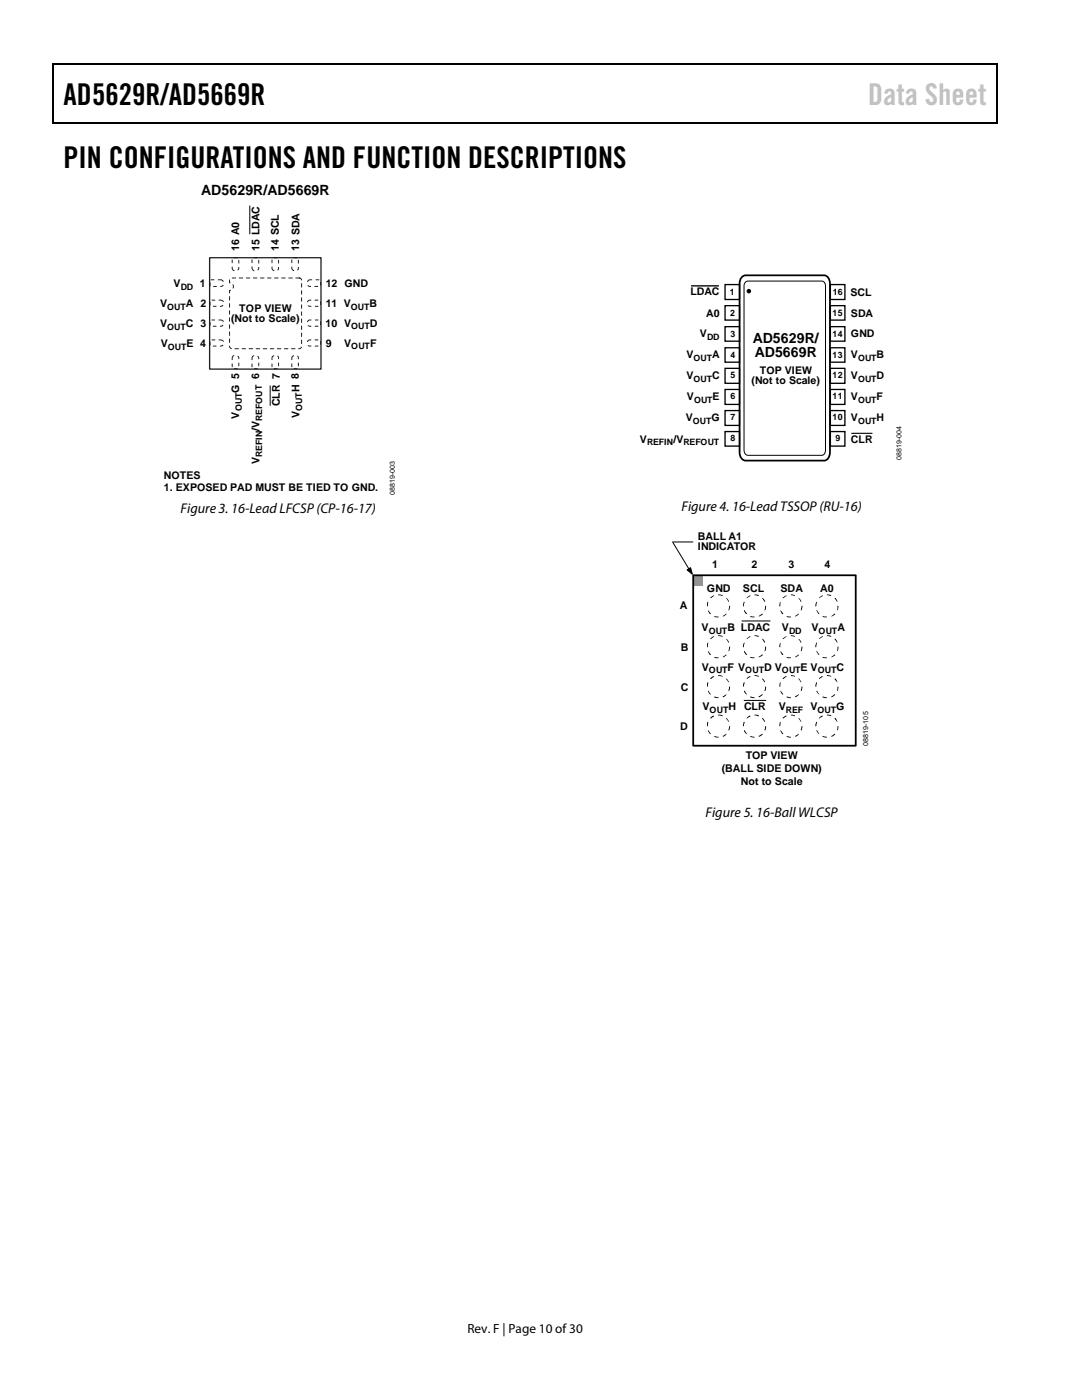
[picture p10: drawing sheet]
<svg xmlns="http://www.w3.org/2000/svg" width="216mm" height="279mm" viewBox="0 0 216 279" stroke-linecap="round" stroke-linejoin="round" font-family="sans-serif">
<path d="M10.5 12.7h.3v1h-.3zM198.8 12.7h.2v1h-.2zM198.8 12.7h.2v.3h-.2zM198.8 24.4h.2v.3h-.2z" fill="#000"/>
<path d="M10.5 12.8h188.3M10.7 13.7v11M198.9 13.7v11M10.5 24.5h188.3" fill="none" stroke="#000" stroke-width=".25"/>
<path d="M41.8 51.4h22.3v22.3h-22.3z" fill="none" stroke="#231f20" stroke-width=".26"/>
<g fill="none" stroke="#231f20" stroke-width=".2" stroke-dasharray=".7 .7" stroke-linecap="butt">
<path d="M41.9 59.9h2.1a.61 .61 0 0 1 .7 .6 .61 .61 0 0 1-.7 .6h-2.1zM41.9 55.8h2.1a.67 .67 0 0 1 .7 .7 .67 .67 0 0 1-.7 .7h-2.1zM46.3 51.4h1.3v2.2a.68 .68 0 0 1-.6 .5 .68 .68 0 0 1-.7-.5zM50.3 51.4h1.3v2.2a.69 .69 0 0 1-.6 .5 .69 .69 0 0 1-.7-.5zM54.3 51.4h1.3v2.2a.67 .67 0 0 1-.7 .5 .67 .67 0 0 1-.6-.5zM58.2 51.4h1.3v2.2a.67 .67 0 0 1-.6 .5 .67 .67 0 0 1-.7-.5zM61.4 56.1l.4-.3h2.2v1.4h-2.2a.68 .68 0 0 1-.4-1.1zM41.9 67.8h2.1a.61 .61 0 0 1 .7 .7 .61 .61 0 0 1-.7 .6h-2.1zM41.9 63.9h2.1a.62 .62 0 0 1 .7 .6 .62 .62 0 0 1-.7 .6h-2.1zM46.5 71.1l.4-.2a.61 .61 0 0 1 .7 .6v2.1h-1.3v-2.1zM50.5 71.1l.4-.2a.62 .62 0 0 1 .7 .6v2.1h-1.3v-2.1zM54.5 71.1l.2-.1a.62 .62 0 0 1 .9 .5v2.1h-1.3v-2.1z"/>
<path d="M58.5 71.1l.2-.1a.62 .62 0 0 1 .8 .5v2.1h-1.3v-2.1zM61.4 68l.4-.2h2.2v1.3h-2.2a.64 .64 0 0 1-.4-1.1zM61.4 64l.4-.1h2.2v1.2h-2.2a.66 .66 0 0 1-.4-1.1zM61.4 60.1l.4-.2h2.2v1.2h-2.2a.64 .64 0 0 1-.4-1z"/>
</g>
<path d="M45.9 55.7l.3-.2h13.8l.2 .4-.1 13.5-.4 .2-13.7-.1-.2-.3v-11.2a.75 .75 0 0 0 .8-.8 .75 .75 0 0 0-.8-.7z" fill="none" stroke="#231f20" stroke-width=".2" stroke-dasharray=".7 .7"/>
<path d="M49.8 41v5.8M137.9 57h5.5M148.7 56.4l.5-.3h14.3a.97 .97 0 0 1 1.2 .9v31.2a3.4 3.4 0 0 1-.4 2.6l-14.5 .1a1.06 1.06 0 0 1-1.3-1.1v-32.8zM53.9 76.9v4.1M169.9 86.5h4.2M134.2 108.2h4.1M134.3 108.2l3.5 5.9" fill="none" stroke="#000" stroke-width=".2"/>
<path d="M148.1 55.3l.7-.4h14.5a1.71 1.71 0 0 1 2.3 1.7v32.7a3.6 3.6 0 0 1-.5 2.3l-.6 .3h-14.6a2.01 2.01 0 0 1-2.1-.6l-.2-1v-33a3.2 3.2 0 0 1 .5-2z" fill="none" stroke="#000" stroke-width=".35"/>
<g fill="#000" stroke="#000" stroke-width=".2">
<path d="M137.1 113.7l.7-.4 .4 1.3z"/>
<circle cx="149.4" cy="58.1" r=".35"/>
</g>
<g fill="none" stroke="#000" stroke-width=".26">
<path d="M144.7 56.8h2.9v3h-2.9zM165.7 56.8h2.9v3h-2.9zM144.7 61h2.9v2.9h-2.9zM144.7 65.2h2.9v2.9h-2.9zM144.7 69.4h2.9v2.9h-2.9zM144.7 73.5h2.9v3h-2.9zM144.7 77.7h2.9v3h-2.9zM165.7 61h2.9v2.9h-2.9zM165.7 65.2h2.9v2.9h-2.9zM165.7 69.4h2.9v2.9h-2.9zM165.7 73.5h2.9v3h-2.9zM165.7 77.7h2.9v3h-2.9z"/>
<path d="M144.7 81.9h2.9v3h-2.9zM144.7 86.1h2.9v2.9h-2.9zM165.7 81.9h2.9v3h-2.9zM165.7 86.1h2.9v2.9h-2.9z"/>
</g>
<path d="M137.9 57h5.5M169.9 86.5h4.2" fill="none" stroke="#23201f" stroke-width=".2"/>
<path d="M138.5 115h1.8v1.8h-1.8z" fill="#969696"/>
<path d="M138.3 114.8h32.5v34h-32.5z" fill="none" stroke="#000" stroke-width=".35"/>
<g fill="#000">
<path d="M145.5 120.9l-.2 .9h.2l.2-.6v-.3zM144.9 119.4l.4 .7 .2-.1-.5-.7zM143.3 118.6v.2l.9 .2v-.2zM141.7 119.3l.2 .1 .6-.4-.1-.2zM141.2 120.1l-.1 .9h.1l.2-.9zM141.2 121.8l.5 .8 .2-.2zM142.6 123l-.1 .1 .9 .1v-.2zM144.2 123h.1l.5-.2 .2-.2-.1-.2z"/>
<path d="M145.5 137l-.2 .8 .2 .1 .2-.9zM145 135.4l-.1 .1 .4 .6h.2zM143.3 134.7v.2l.9 .2v-.2zM141.9 135.2l-.2 .2 .2 .1 .6-.4-.1-.2zM141.2 136.1l-.1 .9h.1l.2-.8zM141.2 137.9l.5 .7 .2-.1-.5-.7zM142.6 139l-.1 .2 .9 .1v-.1zM144.2 139l.1 .2a.71 .71 0 0 0 .6-.7z"/>
<path d="M145.5 129.1l-.2 .8h.2l.2-.5v-.3zM144.9 127.6l.4 .7 .2-.1-.5-.7zM143.3 126.8v.1l.9 .2v-.2zM141.7 127.5l.2 .1 .6-.5-.1-.2zM141.2 128.3l-.1 .9h.1l.2-.9zM141.2 129.9l.5 .8 .2-.1zM142.6 131.1l-.1 .2 .9 .1v-.2zM144.2 131.1l.1 .1 .5-.3 .2-.2-.1-.1z"/>
<path d="M152.7 120.9l-.2 .9h.2l.1-.3 .1-.6zM152.1 119.4l.4 .7 .2-.1a.67 .67 0 0 0-.6-.6zM150.6 118.6v.2l.7 .2 .1-.2zM149 119.3l.1 .1 .7-.4-.1-.2zM148.4 120.1l-.1 .9h.1l.2-.9zM148.4 121.8l.6 .8 .1-.2-.5-.6zM149.8 123l-.1 .1 .9 .1v-.2zM151.3 123h.1l.8-.4-.1-.2z"/>
<path d="M152.7 137l-.2 .8 .2 .1 .2-.9zM152.1 135.4v.1l.4 .6h.2zM150.6 134.7v.2l.7 .2 .1-.2zM149.2 135.2l-.2 .2 .1 .1 .7-.4-.1-.2zM148.4 136.1l-.1 .9h.1l.2-.8zM148.4 137.9a.69 .69 0 0 0 .7 .6l-.5-.7zM149.8 139l-.1 .2 .9 .1v-.1zM151.3 139l.1 .2 .8-.6-.1-.1z"/>
<path d="M152.7 129.1l-.2 .8h.2l.1-.2 .1-.6zM152.1 127.6l.4 .7 .2-.1a.67 .67 0 0 0-.6-.6zM150.6 126.8v.1l.7 .2 .1-.2zM149 127.5l.1 .1 .7-.5-.1-.2zM148.4 128.3l-.1 .9h.1l.2-.9zM148.4 129.9l.6 .8 .1-.1-.5-.7zM149.8 131.1l-.1 .2 .9 .1v-.2zM151.3 131.1l.1 .1 .8-.5-.1-.1z"/>
<path d="M159.9 120.9l-.1 .9h.1l.2-.6v-.3zM159.3 119.4l.5 .7 .1-.1-.5-.7zM157.8 118.6v.2l.8 .2v-.2zM156.1 119.3l.2 .1 .6-.4v-.2zM155.7 120.1l-.2 .9h.2zM155.7 121.8l.4 .8 .2-.2zM157 123l-.1 .1 .9 .1v-.2zM158.6 123h.1l.5-.2 .2-.2-.1-.2z"/>
<path d="M159.9 137l-.1 .8 .1 .1 .2-.9zM159.4 135.4l-.1 .1 .5 .6h.1zM157.8 134.7v.2l.8 .2v-.2zM156.1 135.4l.2 .1 .6-.4v-.2zM155.7 136.1l-.2 .9h.2zM155.8 137.8l-.1 .1 .3 .5 .1 .2 .2-.1zM157 139l-.1 .2 .9 .1v-.1zM158.6 139l.1 .2a.71 .71 0 0 0 .6-.7z"/>
<path d="M159.9 129.1l-.1 .8h.1l.2-.5v-.3zM159.3 127.6l.5 .7 .1-.1-.5-.7zM157.8 126.8v.1l.8 .2v-.2zM156.1 127.5l.2 .1 .6-.5v-.2zM155.7 128.3l-.2 .9h.2zM155.7 129.9l.4 .8 .2-.1zM157 131.1l-.1 .2 .9 .1v-.2zM158.6 131.1l.1 .1 .5-.3 .2-.2-.1-.1z"/>
<path d="M167.1 120.9l-.1 .9 .3-.6v-.3zM166.5 119.4l.5 .7 .1-.1-.2-.5-.2-.2zM165 118.6v.2l.8 .2 .1-.2zM163.4 119.3l.1 .1 .7-.4-.1-.2zM162.9 120.1l-.2 .9h.2l.1-.9zM162.9 121.8l.5 .8 .1-.2-.5-.6zM164.2 123l-.1 .1 .9 .1v-.2zM165.9 123l.8-.4-.2-.2z"/>
<path d="M167.1 137v.9l.2-.9zM166.5 135.5l.6 .6-.4-.7zM165 134.7v.2l.8 .2 .1-.2zM163.6 135.2l-.2 .2 .1 .1 .7-.4-.1-.2zM162.9 136.1l-.2 .9h.2l.1-.8zM162.9 137.9l.5 .7 .1-.1-.5-.7zM164.2 139l-.1 .2 .9 .1v-.1zM165.9 139v.2l.8-.6-.2-.1z"/>
<path d="M167.1 129.1l-.1 .8 .3-.5v-.3zM166.5 127.6l.5 .7 .1-.1-.2-.5-.2-.2zM165 126.8v.1l.8 .2 .1-.2zM163.4 127.5l.1 .1 .7-.5-.1-.2zM162.9 128.3l-.2 .9h.2l.1-.9zM162.9 129.9l.5 .8 .1-.1-.5-.7zM164.2 131.1l-.1 .2 .9 .1v-.2zM165.9 131.1l.8-.4-.2-.1z"/>
<path d="M145.5 144.9l-.2 .8 .2 .1 .2-.9zM145 143.2l-.1 .2 .4 .6h.2zM143.3 142.6v.2l.9 .2v-.2l-.3-.1zM141.9 143.1l-.2 .2 .2 .1 .6-.4-.1-.2zM141.2 144l-.1 .9h.1l.2-.8zM141.2 145.8l.5 .7 .2-.1-.5-.7zM142.6 146.9l-.1 .1 .9 .2v-.2zM144.2 146.9l.1 .1a.67 .67 0 0 0 .6-.6z"/>
<path d="M152.7 144.9l-.2 .8 .2 .1 .2-.9zM152.1 143.2v.2l.4 .6h.2zM150.6 142.6v.2l.7 .2 .1-.2zM149.2 143.1l-.2 .2 .1 .1 .7-.4-.1-.2zM148.4 144l-.1 .9h.1l.2-.8zM148.4 145.8a.7 .7 0 0 0 .7 .6l-.5-.7zM149.8 146.9l-.1 .1 .9 .2v-.2zM151.3 146.9l.1 .1 .8-.5-.1-.1z"/>
<path d="M159.9 144.9l-.1 .8 .1 .1 .2-.9zM159.4 143.2l-.1 .2 .5 .6h.1zM157.8 142.6v.2l.8 .2v-.2zM156.1 143.3l.2 .1 .6-.4v-.2zM155.7 144l-.2 .9h.2zM155.8 145.7l-.1 .1 .3 .5 .1 .2 .2-.1zM157 146.9l-.1 .1 .9 .2v-.2zM158.6 146.9l.1 .1a.67 .67 0 0 0 .6-.6z"/>
<path d="M167.1 144.9v.9l.2-.9zM166.5 143.4l.6 .6-.4-.8zM165 142.6v.2l.8 .2 .1-.2zM163.6 143.1l-.2 .2 .1 .1 .7-.4-.1-.2zM162.9 144l-.2 .9h.2l.1-.8zM162.9 145.8l.5 .7 .1-.1-.5-.7zM164.2 146.9l-.1 .1 .9 .2v-.2zM165.9 146.9v.1l.3-.1 .5-.4-.2-.1z"/>
</g>
<path d="M148 123.9h5.7M148.4 139.8h4.5" fill="none" stroke="#000" stroke-width=".2"/>
<g font-size="6">
<text x="12.7" y="21">AD5629R/AD5669R</text>
<text x="12.7" y="33.6">PIN CONFIGURATIONS AND FUNCTION DESCRIPTIONS</text>
</g>
<text font-size="6" fill="#c0c0c0" x="173.2" y="21">Data Sheet</text>
<g font-size="2.8">
<text x="40.2" y="38.8">AD5629R/AD5669R</text>
<text x="150.2" y="68.5">AD5629R/</text>
<text x="150.6" y="71.3">AD5669R</text>
<text x="136" y="101.9">Figure 4. 16-Lead TSSOP (RU-16)</text>
<text x="36" y="102.4">Figure 3. 16-Lead LFCSP (CP-16-17)</text>
<text x="140.8" y="163">Figure 5. 16-Ball WLCSP</text>
</g>
<text font-size="2.6" x="93.3" y="266">Rev. F | Page 10 of 30</text>
<g font-size="2.1">
<text x="47.8" y="50.1" transform="rotate(-90 47.8 50.1)">16 A0</text>
<text x="51.7" y="50.1" transform="rotate(-90 51.7 50.1)">15 LDAC</text>
<text x="55.6" y="50.1" transform="rotate(-90 55.6 50.1)">14 SCL</text>
<text x="59.7" y="50.1" transform="rotate(-90 59.7 50.1)">13 SDA</text>
<text x="34.6" y="57.3">V</text>
<text x="39.9" y="57.3">1</text>
<text x="65" y="57.3">12 GND</text>
<text x="137.8" y="58.9">LDAC</text>
<text x="169.7" y="59">SCL</text>
<text x="32" y="61.3">V</text>
<text x="32" y="65.3">V</text>
<text x="37.1" y="65.3">C 3</text>
<text x="37.1" y="61.3">A 2</text>
<text x="46.1" y="64.3">(Not to Scale)</text>
<text x="47.8" y="62.2">TOP VIEW</text>
<text x="65" y="65.2">10 V</text>
<text x="65" y="61.3">11 V</text>
<text x="73.7" y="61.3">B</text>
<text x="73.8" y="65.2">D</text>
<text x="140.9" y="63.2">A0</text>
<text x="169.8" y="63.2">SDA</text>
<text x="32.1" y="69.2">V</text>
<text x="37.2" y="69.2">E 4</text>
<text x="65" y="69.2">9</text>
<text x="68.7" y="69.2">V</text>
<text x="73.8" y="69.2">F</text>
<text x="137" y="71.5">V</text>
<text x="139.7" y="67.4">V</text>
<text x="142.1" y="71.5">A</text>
<text x="169.8" y="67.4">GND</text>
<text x="169.8" y="71.5">V</text>
<text x="174.9" y="71.5">B</text>
<text x="51.7" y="75.7" transform="rotate(-90 51.7 75.7)">6</text>
<text x="137" y="75.7">V</text>
<text x="142.1" y="75.7">C</text>
<text x="150" y="76.6">(Not to Scale)</text>
<text x="151.6" y="74.5">TOP VIEW</text>
<text x="169.8" y="75.7">V</text>
<text x="174.9" y="75.7">D</text>
<text x="47.8" y="83.5" transform="rotate(-90 47.8 83.5)">V</text>
<text x="47.8" y="78.4" transform="rotate(-90 47.8 78.4)">G 5</text>
<text x="55.8" y="81.1" transform="rotate(-90 55.8 81.1)">CLR 7</text>
<text x="59.7" y="83.4" transform="rotate(-90 59.7 83.4)">V</text>
<text x="59.7" y="78.3" transform="rotate(-90 59.7 78.3)">H 8</text>
<text x="137.1" y="79.9">V</text>
<text x="142.2" y="79.9">E</text>
<text x="169.8" y="79.9">V</text>
<text x="174.9" y="79.9">F</text>
<text x="51.8" y="86" transform="rotate(-90 51.8 86)">/V</text>
<text x="127.7" y="88.4">V</text>
<text x="134.4" y="88.4">/V</text>
<text x="136.8" y="84">V</text>
<text x="142" y="84">G</text>
<text x="169.8" y="84">V</text>
<text x="169.8" y="88.4">CLR</text>
<text x="174.9" y="84">H</text>
<text x="32.7" y="95.5">NOTES</text>
<text x="51.8" y="92.7" transform="rotate(-90 51.8 92.7)">V</text>
<text x="32.7" y="98.1">1. EXPOSED PAD MUST BE TIED TO GND.</text>
<text x="139.3" y="107.7">BALL A1</text>
<text x="139.3" y="109.8">INDICATOR</text>
<text x="142.1" y="113.3">1</text>
<text x="149.9" y="113.3">2</text>
<text x="157.3" y="113.3">3</text>
<text x="164.5" y="113.3">4</text>
<text x="141.1" y="118.1">GND</text>
<text x="148.3" y="118.1">SCL</text>
<text x="155.8" y="118.1">SDA</text>
<text x="163.7" y="118.1">A0</text>
<text x="135.7" y="121.5">A</text>
<text x="140" y="125.9">V</text>
<text x="145.1" y="125.9">B LDAC</text>
<text x="156" y="125.9">V</text>
<text x="161.9" y="125.9">V</text>
<text x="167.1" y="125.9">A</text>
<text x="135.8" y="129.9">B</text>
<text x="135.8" y="137.9">C</text>
<text x="140" y="133.8">V</text>
<text x="145.2" y="133.8">F V</text>
<text x="152.5" y="133.8">D V</text>
<text x="159.7" y="133.8">E V</text>
<text x="166.9" y="133.8">C</text>
<text x="140.2" y="141.7">V</text>
<text x="145.4" y="141.7">H</text>
<text x="148.5" y="141.7">CLR</text>
<text x="155.4" y="141.7">V</text>
<text x="161.7" y="141.7">V</text>
<text x="166.9" y="141.7">G</text>
<text x="135.7" y="145.7">D</text>
<text x="144" y="154.1">(BALL SIDE DOWN)</text>
<text x="148.8" y="151.5">TOP VIEW</text>
<text x="147.8" y="156.6">Not to Scale</text>
</g>
<g font-size="1.8">
<text x="36.1" y="57.8">DD</text>
<text x="145.6" y="58.8">1</text>
<text x="166.2" y="58.8">16</text>
<text x="33.4" y="65.8">OUT</text>
<text x="33.4" y="61.9">OUT</text>
<text x="70" y="61.8">OUT</text>
<text x="70.1" y="65.7">OUT</text>
<text x="145.7" y="63">2</text>
<text x="166.1" y="63">15</text>
<text x="33.5" y="69.8">OUT</text>
<text x="70.1" y="69.7">OUT</text>
<text x="141.1" y="67.9">DD</text>
<text x="145.7" y="67.2">3</text>
<text x="145.7" y="71.4">4</text>
<text x="166.1" y="67.2">14</text>
<text x="166.1" y="71.4">13</text>
<text x="138.4" y="72.1">OUT</text>
<text x="138.4" y="76.2">OUT</text>
<text x="145.7" y="75.5">5</text>
<text x="166.1" y="75.5">12</text>
<text x="171.2" y="72.1">OUT</text>
<text x="171.2" y="76.2">OUT</text>
<text x="48.3" y="82.1" transform="rotate(-90 48.3 82.1)">OUT</text>
<text x="52.3" y="84" transform="rotate(-90 52.3 84)">REFOUT</text>
<text x="60.3" y="82" transform="rotate(-90 60.3 82)">OUT</text>
<text x="138.5" y="80.4">OUT</text>
<text x="145.7" y="79.7">6</text>
<text x="145.7" y="83.9">7</text>
<text x="166.1" y="79.7">11</text>
<text x="166.1" y="83.9">10</text>
<text x="171.2" y="80.4">OUT</text>
<text x="129.1" y="88.9">REFIN</text>
<text x="136.4" y="88.9">REFOUT</text>
<text x="138.3" y="84.6">OUT</text>
<text x="145.7" y="88">8</text>
<text x="166.7" y="88.1">9</text>
<text x="171.2" y="84.6">OUT</text>
<text x="52.3" y="91.3" transform="rotate(-90 52.3 91.3)">REFIN</text>
<text x="141.4" y="126.5">OUT</text>
<text x="157.4" y="126.5">DD</text>
<text x="163.3" y="126.5">OUT</text>
<text x="141.5" y="134.3">OUT</text>
<text x="148.7" y="134.3">OUT</text>
<text x="156" y="134.3">OUT</text>
<text x="163.2" y="134.3">OUT</text>
<text x="141.6" y="142.2">OUT</text>
<text x="156.8" y="142.2">REF</text>
<text x="163.1" y="142.2">OUT</text>
</g>
<g font-size="1.4">
<text x="179.9" y="91.8" transform="rotate(-90 179.9 91.8)">08819-004</text>
<text x="78.8" y="98.7" transform="rotate(-90 78.8 98.7)">08819-003</text>
<text x="173.2" y="148.8" transform="rotate(-90 173.2 148.8)">08819-105</text>
</g>
</svg>
